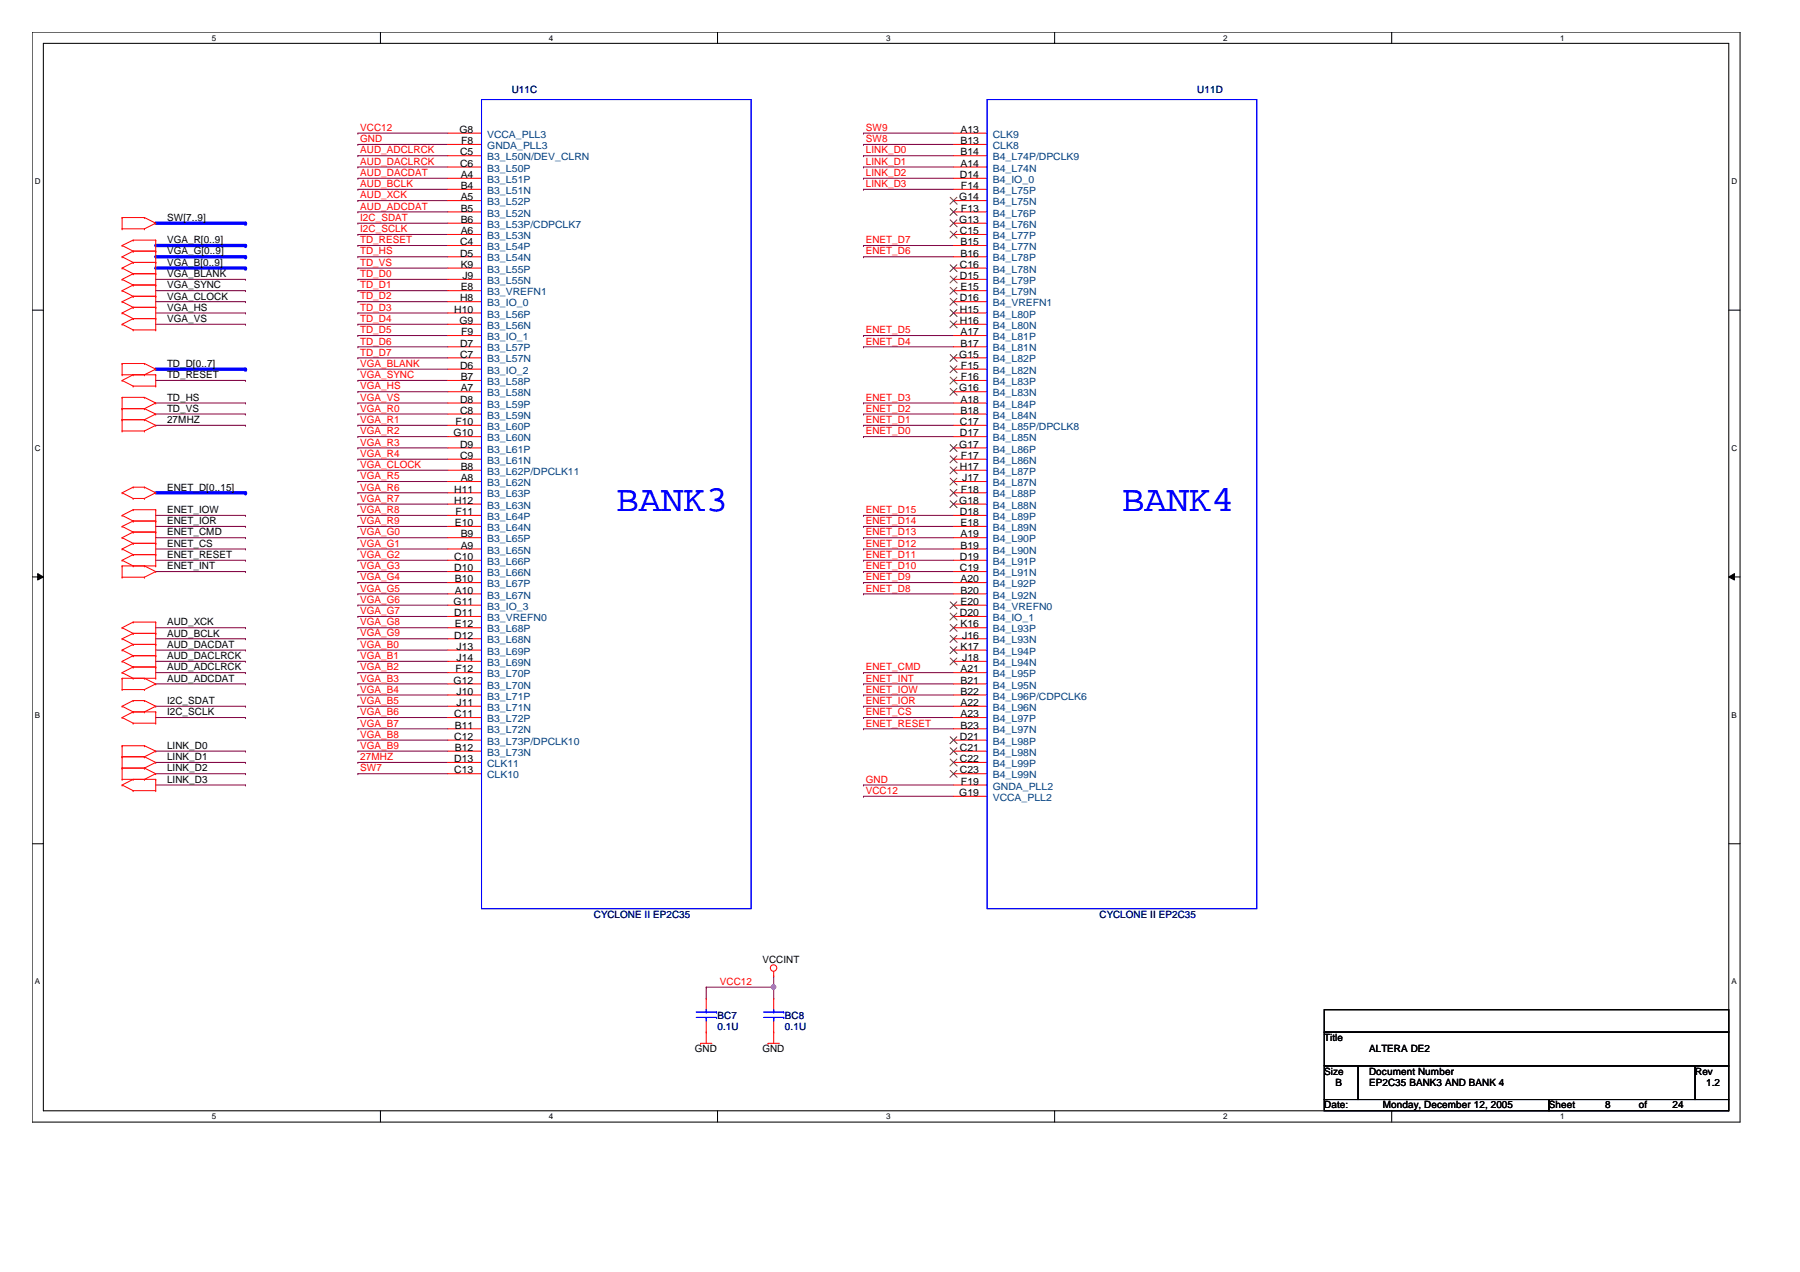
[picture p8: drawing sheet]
<svg xmlns="http://www.w3.org/2000/svg" width="297mm" height="210mm" viewBox="0 0 297 210" stroke-linecap="round" stroke-linejoin="round" font-family="sans-serif">
<path d="M5.3 5.3h281.8v179.9h-281.8zM7.2 7.2h278.1v176.1h-278.1z" fill="none" stroke="#000" stroke-width=".17"/>
<g fill="#fff">
<path d="M35 5.5h.7v1.5h-.7z"/>
<path d="M35 183.5h.7v1.5h-.7z"/>
</g>
<path d="M62.8 5.3v1.9M62.8 183.3v1.9" fill="none" stroke="#000" stroke-width=".17"/>
<g fill="#fff">
<path d="M90.6 5.5h.7v1.5h-.7z"/>
<path d="M90.6 183.5h.7v1.5h-.7z"/>
</g>
<path d="M118.4 5.3v1.9M118.4 183.3v1.9" fill="none" stroke="#000" stroke-width=".17"/>
<g fill="#fff">
<path d="M146.2 5.5h.7v1.5h-.7z"/>
<path d="M146.2 183.5h.7v1.5h-.7z"/>
</g>
<path d="M174 5.3v1.9M174 183.3v1.9" fill="none" stroke="#000" stroke-width=".17"/>
<g fill="#fff">
<path d="M201.8 5.5h.8v1.5h-.8z"/>
<path d="M201.8 183.5h.8v1.5h-.8z"/>
</g>
<path d="M229.7 5.3v1.9M229.7 183.3v1.9" fill="none" stroke="#000" stroke-width=".17"/>
<g fill="#fff">
<path d="M257.5 5.5h.7v1.5h-.7z"/>
<path d="M257.5 183.5h.7v1.5h-.7z"/>
<path d="M5.8 29.2h.9v1.4h-.9z"/>
<path d="M285.7 29.2h1v1.4h-1z"/>
<path d="M5.8 73.2h.9v1.5h-.9z"/>
<path d="M285.7 73.2h1v1.5h-1z"/>
</g>
<path d="M5.3 51.2h1.9M285.3 51.2h1.8" fill="none" stroke="#000" stroke-width=".17"/>
<g fill="#fff">
<path d="M5.8 117.2h.8v1.5h-.8z"/>
<path d="M285.7 117.2h.9v1.5h-.9z"/>
</g>
<path d="M5.3 95.2h1.9M6.2 94.7l1 .5-1 .5zM285.3 95.2l.9-.5v1zM285.3 95.2h1.8" fill="none" stroke="#000" stroke-width=".17"/>
<path d="M6.2 94.7l1 .5-1 .5zM285.3 95.2l.9-.5v1z" fill="#000"/>
<g fill="#fff">
<path d="M5.8 161.2h.8v1.5h-.8z"/>
<path d="M285.7 161.2h.9v1.5h-.9z"/>
</g>
<path d="M5.3 139.2h1.9M285.3 139.2h1.8" fill="none" stroke="#000" stroke-width=".17"/>
<g fill="none" stroke="#800040" stroke-width=".17">
<path d="M59.1 22h.1M59.1 23.8h.1M59.1 22h14.8M59.1 23.8h14.8M59.1 125.8h.1M59.1 125.8h14.8M142.5 129.5h.1M142.5 131.4h.1M142.5 129.5h14.9M142.5 131.4h14.9M116.5 164.8h.1M116.5 162.9h.1"/>
<path d="M116.5 162.9v1.9M116.5 162.9h11.2M127.7 164.8h.1M127.7 162.9h.1M127.7 161v3.8"/>
</g>
<circle cx="127.6" cy="162.9" r=".37" fill="#f0f"/>
<circle cx="127.6" cy="162.9" r=".37" fill="none" stroke="#f0f" stroke-width=".17"/>
<path d="M25.7 44.2h14.8" fill="none" stroke="#00f" stroke-width=".55"/>
<circle cx="40.5" cy="44.2" r=".28" fill="#00f"/>
<path d="M25.7 40.5h14.8" fill="none" stroke="#00f" stroke-width=".55"/>
<circle cx="40.5" cy="40.5" r=".28" fill="#00f"/>
<path d="M25.7 42.4h14.8" fill="none" stroke="#00f" stroke-width=".55"/>
<circle cx="40.5" cy="42.4" r=".28" fill="#00f"/>
<path d="M25.7 60.9h14.8" fill="none" stroke="#00f" stroke-width=".55"/>
<circle cx="40.5" cy="60.9" r=".28" fill="#00f"/>
<path d="M25.7 49.8h14.8M25.7 46.1h14.8M25.7 48h14.8M40.5 49.8h.1M40.5 46.1h.1M40.5 48h.1" fill="none" stroke="#800040" stroke-width=".17"/>
<path d="M25.7 81.3h14.8" fill="none" stroke="#00f" stroke-width=".55"/>
<circle cx="40.5" cy="81.3" r=".28" fill="#00f"/>
<g fill="none" stroke="#800040" stroke-width=".17">
<path d="M142.5 22h.1M142.5 23.8h.1M142.5 22h14.9M142.5 23.8h14.9M25.7 51.6h14.8M25.7 53.5h14.8M40.5 51.6h.1M40.5 53.5h.1M25.7 62.8h14.8M25.7 68.3h14.8M25.7 66.5h14.8M25.7 70.2h14.8"/>
<path d="M40.5 62.8h.1M40.5 68.3h.1M40.5 66.5h.1M40.5 70.2h.1M59.1 127.7h.1M59.1 127.7h14.8"/>
</g>
<path d="M25.7 36.8h14.8" fill="none" stroke="#00f" stroke-width=".55"/>
<circle cx="40.5" cy="36.8" r=".28" fill="#00f"/>
<g fill="none" stroke="#800040" stroke-width=".17">
<path d="M59.1 25.7h.1M59.1 27.6h.1M59.1 33.1h.1M59.1 35h.1M59.1 29.4h.1M59.1 31.2h.1M59.1 36.8h.1M59.1 38.7h.1M59.1 25.7h14.8M59.1 27.6h14.8M59.1 33.1h14.8M59.1 35h14.8"/>
<path d="M59.1 29.4h14.8M59.1 31.2h14.8M59.1 36.8h14.8M59.1 38.7h14.8M142.5 25.7h.1M142.5 27.6h.1M142.5 29.4h.1M142.5 31.2h.1M142.5 25.7h14.9M142.5 27.6h14.9M142.5 29.4h14.9M142.5 31.2h14.9"/>
<path d="M59.1 40.5h.1M59.1 55.4h.1M59.1 48h.1M59.1 59.1h.1M59.1 44.2h.1M59.1 46.1h.1M59.1 42.4h.1M59.1 57.2h.1M59.1 49.8h.1M59.1 51.6h.1M59.1 53.5h.1M59.1 40.5h14.8"/>
<path d="M59.1 55.4h14.8M59.1 48h14.8M59.1 59.1h14.8M59.1 44.2h14.8M59.1 46.1h14.8M59.1 42.4h14.8M59.1 57.2h14.8M59.1 49.8h14.8M59.1 51.6h14.8M59.1 53.5h14.8M142.5 57.2h.1M142.5 55.4h.1"/>
<path d="M142.5 42.4h.1M142.5 40.5h.1M142.5 40.5h14.9M142.5 55.4h14.9M142.5 42.4h14.9M142.5 57.2h14.9M59.1 79.5h.1M59.1 77.6h.1M59.1 66.5h.1M59.1 60.9h.1M59.1 64.6h.1M59.1 62.8h.1"/>
<path d="M59.1 68.3h.1M59.1 70.2h.1M59.1 73.9h.1M59.1 72.1h.1M59.1 75.8h.1M59.1 79.5h14.8M59.1 77.6h14.8M59.1 66.5h14.8M59.1 60.9h14.8M59.1 64.6h14.8M59.1 62.8h14.8M59.1 68.3h14.8"/>
<path d="M59.1 70.2h14.8M59.1 73.9h14.8M59.1 72.1h14.8M59.1 75.8h14.8M142.5 72.1h.1M142.5 70.2h.1M142.5 68.3h.1M142.5 66.5h.1M142.5 66.5h14.9M142.5 68.3h14.9M142.5 70.2h14.9M142.5 72.1h14.9"/>
<path d="M25.7 94.3h14.8M25.7 92.5h14.8M25.7 85h14.8M25.7 88.7h14.8M25.7 86.9h14.8M25.7 90.6h14.8M40.5 92.5h.1M40.5 90.6h.1M40.5 88.7h.1M40.5 86.9h.1M40.5 85h.1M40.5 94.3h.1"/>
<path d="M59.1 94.3h.1M59.1 92.5h.1M59.1 81.3h.1M59.1 98h.1M59.1 96.1h.1M59.1 99.9h.1M59.1 83.2h.1M59.1 85h.1M59.1 88.7h.1M59.1 86.9h.1M59.1 90.6h.1M59.1 94.3h14.8"/>
<path d="M59.1 92.5h14.8M59.1 81.3h14.8M59.1 98h14.8M59.1 96.1h14.8M59.1 99.9h14.8M59.1 83.2h14.8M59.1 85h14.8M59.1 88.7h14.8M59.1 86.9h14.8M59.1 90.6h14.8M142.5 98h.1M142.5 96.1h.1"/>
<path d="M142.5 94.3h.1M142.5 92.5h.1M142.5 90.6h.1M142.5 88.7h.1M142.5 86.9h.1M142.5 85h.1M142.5 94.3h14.9M142.5 92.5h14.9M142.5 98h14.9M142.5 96.1h14.9M142.5 85h14.9M142.5 88.7h14.9"/>
<path d="M142.5 86.9h14.9M142.5 90.6h14.9M25.7 118.4h14.8M25.7 105.4h14.8M25.7 116.5h14.8M25.7 112.9h14.8M25.7 109.1h14.8M25.7 103.6h14.8M25.7 111h14.8M25.7 107.3h14.8M40.5 103.6h.1M40.5 105.4h.1"/>
<path d="M40.5 107.3h.1M40.5 109.1h.1M40.5 111h.1M40.5 112.9h.1M40.5 116.5h.1M40.5 118.4h.1M59.1 114.7h.1M59.1 118.4h.1M59.1 105.4h.1M59.1 116.5h.1M59.1 112.9h.1M59.1 109.1h.1"/>
<path d="M59.1 101.7h.1M59.1 103.6h.1M59.1 111h.1M59.1 107.3h.1M59.1 114.7h14.8M59.1 118.4h14.8M59.1 105.4h14.8M59.1 116.5h14.8M59.1 112.9h14.8M59.1 109.1h14.8M59.1 101.7h14.8M59.1 103.6h14.8"/>
<path d="M59.1 111h14.8M59.1 107.3h14.8M142.5 118.4h.1M142.5 116.5h.1M142.5 114.7h.1M142.5 112.9h.1M142.5 111h.1M142.5 114.7h14.9M142.5 118.4h14.9M142.5 116.5h14.9M142.5 112.9h14.9M142.5 111h14.9"/>
<path d="M25.7 124h14.8M25.7 125.8h14.8M25.7 127.7h14.8M25.7 129.5h14.8M40.5 124h.1M40.5 125.8h.1M40.5 127.7h.1M40.5 129.5h.1M59.1 120.3h.1M59.1 122.1h.1M59.1 124h.1M59.1 120.3h14.8"/>
<path d="M59.1 122.1h14.8M59.1 124h14.8M142.5 120.3h.1M142.5 120.3h14.9"/>
</g>
<g fill="none" stroke="#f00" stroke-width=".17">
<path d="M20.2 37.8h.1M20.2 35.9h.1M20.2 35.9v1.9M20.2 37.8h3.6M20.2 35.9h3.6M22 39.6h.1M22 39.6l-1.8 .9M22 39.6h3.7M23.8 37.8h.1M23.8 35.9h.1M23.8 35.9l1.9 .9M25.7 39.6h.1"/>
<path d="M25.7 36.8h.1M25.7 39.6v14.8M25.7 36.8l-1.9 1M73.9 22h5.6M73.9 23.8h5.6M73.9 27.6h5.6M73.9 29.4h5.6M73.9 31.2h5.6M73.9 33.1h5.6M73.9 35h5.6M73.9 36.8h5.6M73.9 38.7h5.6"/>
<path d="M73.9 25.7h5.6M157.4 22h5.5M157.4 23.8h5.5M157.4 27.6h5.5M157.4 29.4h5.5M157.4 31.2h5.5M157.4 33.1h5.5M157.4 35h5.5M157.4 36.8h5.5M157.4 38.7h5.5M157.4 25.7h5.5M20.2 44.2h.1"/>
<path d="M20.2 49.8h.1M20.2 40.5h.1M20.2 42.4h.1M20.2 46.1h.1M20.2 48h.1M20.2 60h.1M20.2 53.5h.1M20.2 51.6h.1M20.2 44.2l1.8 1M20.2 49.8l1.8 .9M20.2 40.5l1.8 .9M20.2 42.4l1.8 .9"/>
<path d="M20.2 46.1l1.8 .9M20.2 48l1.8 .9M20.2 60v1.8M20.2 60h3.6M20.2 53.5l1.8 .9M20.2 51.6l1.8 1M22 43.3h.1M22 45.2h.1M22 48.9h.1M22 50.7h.1M22 41.4h.1M22 47h.1"/>
<path d="M22 52.6h.1M22 54.4h.1M22 43.3l-1.8 .9M22 43.3h3.7M22 45.2h3.7M22 48.9l-1.8 .9M22 48.9h3.7M22 50.7h3.7M22 41.4h3.7M22 41.4l-1.8 1M22 45.2l-1.8 .9M22 47h3.7"/>
<path d="M22 47l-1.8 1M22 52.6l-1.8 .9M22 52.6h3.7M22 54.4h3.7M22 50.7l-1.8 .9M23.8 60h.1M23.8 60l1.9 .9M25.7 43.3h.1M25.7 45.2h.1M25.7 48.9h.1M25.7 50.7h.1M25.7 41.4h.1"/>
<path d="M25.7 47h.1M25.7 52.6h.1M25.7 54.4h.1M73.9 40.5h5.6M73.9 42.4h5.6M73.9 44.2h5.6M73.9 46.1h5.6M73.9 48h5.6M73.9 49.8h5.6M73.9 51.6h5.6M73.9 53.5h5.6M73.9 55.4h5.6"/>
<path d="M73.9 57.2h5.6M73.9 59.1h5.6M157.4 40.5h5.5M157.4 42.4h5.5M157.4 44.2h5.5M157.4 46.1h5.5M157.4 48h5.5M157.4 49.8h5.5M157.4 51.6h5.5M157.4 53.5h5.5M157.4 55.4h5.5M157.4 57.2h5.5"/>
<path d="M157.4 59.1h5.5M20.2 61.8h.1M20.2 62.8h.1M20.2 67.4h.1M20.2 65.6h.1M20.2 69.3h.1M20.2 71.1h.1M20.2 61.8h5.5M20.2 65.6v5.5M20.2 62.8l1.8 .9M20.2 67.4h3.6M20.2 65.6h3.6"/>
<path d="M20.2 69.3h3.6M20.2 71.1h3.6M22 61.8h.1M22 63.7h.1M22 61.8l-1.8 1M22 63.7h3.7M23.8 61.8h.1M23.8 67.4h.1M23.8 65.6h.1M23.8 69.3h.1M23.8 71.1h.1M23.8 65.6l1.9 .9"/>
<path d="M23.8 67.4l1.9 .9M23.8 69.3l1.9 .9M25.7 60.9h.1M25.7 61.8h.1M25.7 63.7h.1M25.7 66.5h.1M25.7 68.3h.1M25.7 70.2h.1M25.7 61.8v1.9M25.7 60.9l-1.9 .9M25.7 66.5l-1.9 .9M25.7 68.3l-1.9 1"/>
<path d="M25.7 70.2l-1.9 .9M73.9 60.9h5.6M73.9 62.8h5.6M73.9 64.6h5.6M73.9 66.5h5.6M73.9 68.3h5.6M73.9 70.2h5.6M73.9 72.1h5.6M73.9 73.9h5.6M73.9 75.8h5.6M73.9 77.6h5.6M73.9 79.5h5.6"/>
<path d="M157.4 60.9h5.5M157.4 62.8h5.5M157.4 64.6h5.5M157.4 66.5h5.5M157.4 68.3h5.5M157.4 70.2h5.5M157.4 72.1h5.5M157.4 73.9h5.5M157.4 75.8h5.5M157.4 77.6h5.5M157.4 79.5h5.5M20.2 81.3h.1"/>
<path d="M20.2 85h.1M20.2 86.9h.1M20.2 88.7h.1M20.2 90.6h.1M20.2 92.5h.1M20.2 93.4h.1M20.2 95.2h.1M20.2 93.4v1.8M20.2 81.3l1.8 1M20.2 85l1.8 1M20.2 86.9l1.8 .9M20.2 88.7l1.8 1"/>
<path d="M20.2 90.6l1.8 .9M20.2 93.4h5.5M20.2 92.5l1.8 .9M20.2 95.2h3.6M22 80.4h.1M22 82.3h.1M22 84.1h.1M22 86h.1M22 87.8h.1M22 89.7h.1M22 91.5h.1M22 93.4h.1"/>
<path d="M22 80.4h1.8M22 80.4l-1.8 .9M22 82.3h1.8M22 84.1l-1.8 .9M22 84.1h3.7M22 86h3.7M22 86l-1.8 .9M22 87.8h3.7M22 87.8l-1.8 .9M22 89.7h3.7M22 89.7l-1.8 .9M22 91.5h3.7"/>
<path d="M22 91.5l-1.8 1M23.8 80.4h.1M23.8 82.3h.1M23.8 93.4h.1M23.8 95.2h.1M23.8 80.4l1.9 .9M23.8 93.4l1.9 .9M25.7 81.3h.1M25.7 84.1h.1M25.7 86h.1M25.7 87.8h.1M25.7 89.7h.1"/>
<path d="M25.7 91.5h.1M25.7 93.4h.1M25.7 94.3h.1M25.7 84.1v9.3M25.7 81.3l-1.9 1M25.7 94.3l-1.9 .9M73.9 81.3h5.6M73.9 83.2h5.6M73.9 85h5.6M73.9 86.9h5.6M73.9 88.7h5.6M73.9 90.6h5.6"/>
<path d="M73.9 92.5h5.6M73.9 94.3h5.6M73.9 96.1h5.6M73.9 98h5.6M73.9 99.9h5.6M157.4 81.3h5.5M157.4 83.2h5.5M157.4 85h5.5M157.4 86.9h5.5M157.4 88.7h5.5M157.4 90.6h5.5M157.4 92.5h5.5"/>
<path d="M157.4 94.3h5.5M157.4 96.1h5.5M157.4 98h5.5M157.4 99.9h5.5M20.2 103.6h.1M20.2 105.4h.1M20.2 107.3h.1M20.2 109.1h.1M20.2 111h.1M20.2 113.8h.1M20.2 111.9h.1M20.2 116.5h.1"/>
<path d="M20.2 118.4h.1M20.2 111.9v1.9M20.2 103.6l1.8 .9M20.2 105.4l1.8 .9M20.2 107.3l1.8 .9M20.2 109.1l1.8 1M20.2 111.9h5.5M20.2 111l1.8 .9M20.2 113.8h3.6M20.2 116.5l1.8 1M20.2 118.4l1.8 .9M22 102.7h.1"/>
<path d="M22 104.5h.1M22 106.3h.1M22 108.2h.1M22 110.1h.1M22 111.9h.1M22 115.6h.1M22 117.5h.1M22 119.3h.1M22 102.7l-1.8 .9M22 102.7h3.7M22 104.5h3.7M22 104.5l-1.8 .9"/>
<path d="M22 106.3h3.7M22 106.3l-1.8 1M22 108.2h3.7M22 108.2l-1.8 .9M22 110.1h3.7M22 110.1l-1.8 .9M22 115.6l-1.8 .9M22 115.6h1.8M22 117.5h3.7M22 117.5l-1.8 .9M22 119.3h3.7M23.8 113.8h.1"/>
<path d="M23.8 111.9h.1M23.8 115.6h.1M23.8 117.5h.1M23.8 111.9l1.9 1M23.8 115.6l1.9 .9M25.7 102.7h.1M25.7 104.5h.1M25.7 106.3h.1M25.7 108.2h.1M25.7 110.1h.1M25.7 111.9h.1M25.7 112.9h.1"/>
<path d="M25.7 116.5h.1M25.7 117.5h.1M25.7 119.3h.1M25.7 102.7v9.2M25.7 117.5v1.8M25.7 112.9l-1.9 .9M25.7 116.5l-1.9 1M73.9 111h5.6M73.9 109.1h5.6M73.9 101.7h5.6M73.9 103.6h5.6M73.9 107.3h5.6"/>
<path d="M73.9 105.4h5.6M73.9 112.9h5.6M73.9 114.7h5.6M73.9 116.5h5.6M73.9 118.4h5.6M157.4 111h5.5M157.4 109.1h5.5M157.4 101.7h5.5M157.4 103.6h5.5M157.4 107.3h5.5M157.4 105.4h5.5M157.4 112.9h5.5"/>
<path d="M157.4 114.7h5.5M157.4 116.5h5.5M157.4 118.4h5.5M20.2 129.5h.1M20.2 124.9h.1M20.2 123.1h.1M20.2 126.7h.1M20.2 128.6h.1M20.2 123.1v5.5M20.2 128.6h5.5M20.2 129.5l1.8 1M20.2 124.9h3.6"/>
<path d="M20.2 123.1h3.6M20.2 126.7h3.6M22 128.6h.1M22 130.5h.1M22 128.6l-1.8 .9M22 130.5h3.7M23.8 124.9h.1M23.8 123.1h.1M23.8 126.7h.1M23.8 128.6h.1M23.8 123.1l1.9 .9M23.8 124.9l1.9 .9"/>
<path d="M23.8 126.7l1.9 1M25.7 128.6h.1M25.7 130.5h.1M25.7 124h.1M25.7 125.8h.1M25.7 127.7h.1M25.7 128.6v1.9M25.7 124l-1.9 .9M25.7 125.8l-1.9 .9M25.7 127.7l-1.9 .9M73.9 120.3h5.6M73.9 122.1h5.6"/>
<path d="M73.9 124h5.6M73.9 125.8h5.6M73.9 127.7h5.6M157.4 120.3h5.5M157.4 122.1h5.5M157.4 124h5.5M157.4 125.8h5.5M157.4 127.7h5.5M157.4 129.5h5.5M157.4 131.4h5.5M115.6 172.2h.1M115.6 172.2h1.9"/>
<path d="M116.5 170.3h.1M116.5 164.8v1.8M116.5 168.5v3.7M126.7 172.2h.1M126.7 172.2h1.9M127.7 170.3h.1M127.7 161h.1M127.7 160.3v.7M127.7 164.8v1.8M127.7 168.5v3.7"/>
<circle cx="127.6" cy="159.7" r=".54"/>
</g>
<path d="M218.5 166.6h66.8v3.7h-66.8zM218.5 170.3h66.8v5.6h-66.8zM218.5 175.9h5.6v5.5h-5.6zM224.1 175.9h55.6v5.5h-55.6zM279.7 175.9h5.6v5.5h-5.6zM218.5 181.4h37.1v1.9h-37.1zM255.6 181.4h29.7v1.9h-29.7z" fill="none" stroke="#000" stroke-width=".17"/>
<g fill="none" stroke="#00f" stroke-width=".17">
<path d="M79.5 16.4h44.5v133.5h-44.5zM162.9 16.4h44.5v133.5h-44.5zM114.9 167.9h3.3M114.9 167h3.3M116.5 167h.1M116.5 167.9h.1M116.5 166.6v.4M116.5 167.9v.6M118.2 167.9h.1M118.2 167h.1M126 167.9h3.3M126 167h3.3"/>
<path d="M127.7 167h.1M127.7 167.9h.1M127.7 166.6v.4M127.7 167.9v.6M129.3 167.9h.1M129.3 167h.1"/>
</g>
<g fill="none" stroke="#804000" stroke-width=".17">
<path d="M156.8 32.6l1.1 1.1M156.8 34.4l1.1 1.2M156.8 36.3l1.1 1.1M156.8 38.1l1.1 1.2M157.9 32.6l-1.1 1.1M157.9 34.4l-1.1 1.2M157.9 36.3l-1.1 1.1M157.9 38.1l-1.1 1.2M156.8 43.7l1.1 1.1M156.8 45.6l1.1 1.1M156.8 51.1l1.1 1.1M156.8 47.4l1.1 1.2"/>
<path d="M156.8 49.2l1.1 1.2M156.8 53l1.1 1.1M156.8 58.5l1.1 1.1M157.9 43.7l-1.1 1.1M157.9 45.6l-1.1 1.1M157.9 51.1l-1.1 1.1M157.9 47.4l-1.1 1.2M157.9 49.2l-1.1 1.2M157.9 53l-1.1 1.1M157.9 58.5l-1.1 1.1M156.8 60.4l1.1 1.1M156.8 62.2l1.1 1.2"/>
<path d="M156.8 64.1l1.1 1.1M156.8 73.4l1.1 1.1M156.8 75.2l1.1 1.2M156.8 77l1.1 1.2M156.8 78.9l1.1 1.2M157.9 60.4l-1.1 1.1M157.9 62.2l-1.1 1.2M157.9 64.1l-1.1 1.1M157.9 73.4l-1.1 1.1M157.9 75.2l-1.1 1.2M157.9 77l-1.1 1.2M157.9 78.9l-1.1 1.2"/>
<path d="M156.8 80.8l1.1 1.1M156.8 82.6l1.1 1.2M156.8 99.3l1.1 1.2M157.9 80.8l-1.1 1.1M157.9 82.6l-1.1 1.2M157.9 99.3l-1.1 1.2M156.8 101.2l1.1 1.1M156.8 103l1.1 1.2M156.8 104.9l1.1 1.1M156.8 106.7l1.1 1.2M156.8 108.6l1.1 1.1M157.9 101.2l-1.1 1.1"/>
<path d="M157.9 103l-1.1 1.2M157.9 104.9l-1.1 1.1M157.9 106.7l-1.1 1.2M157.9 108.6l-1.1 1.1M156.8 121.6l1.1 1.1M156.8 123.4l1.1 1.1M156.8 125.3l1.1 1.1M156.8 127.1l1.1 1.2M157.9 121.6l-1.1 1.1M157.9 123.4l-1.1 1.1M157.9 125.3l-1.1 1.1M157.9 127.1l-1.1 1.2"/>
</g>
<circle cx="127.6" cy="162.9" r=".37" fill="#f0f"/>
<circle cx="127.6" cy="162.9" r=".37" fill="none" stroke="#f0f" stroke-width=".17"/>
<g font-size="6.1" fill="#00f">
<text x="101.7" y="84.3">BANK3</text>
<text x="185.2" y="84.3">BANK4</text>
</g>
<g font-size="1.7" fill="#000080">
<text x="84.5" y="15.3">U11C</text>
<text x="197.6" y="15.3">U11D</text>
<text x="98" y="151.4">CYCLONE II EP2C35</text>
<text x="181.4" y="151.4">CYCLONE II EP2C35</text>
<text x="118.4" y="168.1">BC7</text>
<text x="118.4" y="170">0.1U</text>
<text x="129.5" y="168.1">BC8</text>
<text x="129.5" y="170">0.1U</text>
</g>
<g font-size="1.7" fill="#f00">
<text x="59.4" y="21.6">VCC12</text>
<text x="59.4" y="23.5">GND</text>
<text x="142.9" y="21.6">SW9</text>
<text x="142.9" y="23.5">SW8</text>
<text x="59.4" y="25.3">AUD_ADCLRCK</text>
<text x="59.4" y="27.2">AUD_DACLRCK</text>
<text x="59.4" y="29">AUD_DACDAT</text>
<text x="142.9" y="25.3">LINK_D0</text>
<text x="142.9" y="27.2">LINK_D1</text>
<text x="142.9" y="29">LINK_D2</text>
<text x="59.4" y="32.7">AUD_XCK</text>
<text x="59.4" y="34.6">AUD_ADCDAT</text>
<text x="59.4" y="30.9">AUD_BCLK</text>
<text x="142.9" y="30.9">LINK_D3</text>
<text x="59.4" y="40.1">TD_RESET</text>
<text x="59.4" y="42">TD_HS</text>
<text x="59.4" y="36.4">I2C_SDAT</text>
<text x="59.4" y="38.3">I2C_SCLK</text>
<text x="142.9" y="42">ENET_D6</text>
<text x="142.9" y="40.1">ENET_D7</text>
<text x="59.4" y="47.6">TD_D1</text>
<text x="59.4" y="43.9">TD_VS</text>
<text x="59.4" y="45.7">TD_D0</text>
<text x="59.4" y="49.4">TD_D2</text>
<text x="59.4" y="51.3">TD_D3</text>
<text x="59.4" y="53.1">TD_D4</text>
<text x="59.4" y="55">TD_D5</text>
<text x="59.4" y="58.7">TD_D7</text>
<text x="59.4" y="56.9">TD_D6</text>
<text x="142.9" y="56.9">ENET_D4</text>
<text x="142.9" y="55">ENET_D5</text>
<text x="59.4" y="60.5">VGA_BLANK</text>
<text x="59.4" y="64.3">VGA_HS</text>
<text x="59.4" y="62.4">VGA_SYNC</text>
<text x="59.4" y="66.1">VGA_VS</text>
<text x="59.4" y="67.9">VGA_R0</text>
<text x="59.4" y="69.8">VGA_R1</text>
<text x="59.4" y="71.7">VGA_R2</text>
<text x="142.9" y="71.7">ENET_D0</text>
<text x="142.9" y="69.8">ENET_D1</text>
<text x="142.9" y="67.9">ENET_D2</text>
<text x="142.9" y="66.1">ENET_D3</text>
<text x="59.4" y="77.2">VGA_CLOCK</text>
<text x="59.4" y="73.5">VGA_R3</text>
<text x="59.4" y="75.4">VGA_R4</text>
<text x="59.4" y="80.9">VGA_R6</text>
<text x="59.4" y="79.1">VGA_R5</text>
<text x="59.4" y="82.8">VGA_R7</text>
<text x="59.4" y="84.7">VGA_R8</text>
<text x="59.4" y="88.3">VGA_G0</text>
<text x="59.4" y="86.5">VGA_R9</text>
<text x="142.9" y="88.3">ENET_D13</text>
<text x="142.9" y="86.5">ENET_D14</text>
<text x="142.9" y="84.7">ENET_D15</text>
<text x="59.4" y="93.9">VGA_G3</text>
<text x="59.4" y="92.1">VGA_G2</text>
<text x="59.4" y="95.8">VGA_G4</text>
<text x="59.4" y="90.2">VGA_G1</text>
<text x="142.9" y="95.8">ENET_D9</text>
<text x="142.9" y="93.9">ENET_D10</text>
<text x="142.9" y="92.1">ENET_D11</text>
<text x="142.9" y="90.2">ENET_D12</text>
<text x="59.4" y="97.6">VGA_G5</text>
<text x="59.4" y="99.5">VGA_G6</text>
<text x="59.4" y="101.3">VGA_G7</text>
<text x="142.9" y="97.6">ENET_D8</text>
<text x="59.4" y="105">VGA_G9</text>
<text x="59.4" y="103.2">VGA_G8</text>
<text x="59.4" y="106.9">VGA_B0</text>
<text x="59.4" y="112.5">VGA_B3</text>
<text x="59.4" y="108.8">VGA_B1</text>
<text x="59.4" y="110.6">VGA_B2</text>
<text x="142.9" y="112.5">ENET_INT</text>
<text x="142.9" y="110.6">ENET_CMD</text>
<text x="59.4" y="114.3">VGA_B4</text>
<text x="59.4" y="118">VGA_B6</text>
<text x="59.4" y="116.2">VGA_B5</text>
<text x="59.4" y="119.9">VGA_B7</text>
<text x="142.9" y="119.9">ENET_RESET</text>
<text x="142.9" y="118">ENET_CS</text>
<text x="142.9" y="116.2">ENET_IOR</text>
<text x="142.9" y="114.3">ENET_IOW</text>
<text x="59.4" y="125.4">27MHZ</text>
<text x="59.4" y="121.8">VGA_B8</text>
<text x="59.4" y="123.6">VGA_B9</text>
<text x="59.4" y="127.3">SW7</text>
<text x="142.9" y="129.2">GND</text>
<text x="142.9" y="131">VCC12</text>
<text x="118.8" y="162.5">VCC12</text>
</g>
<g font-size="1.7">
<text x="75.8" y="21.9">G8</text>
<text x="76.1" y="23.8">F8</text>
<text x="158.5" y="21.9">A13</text>
<text x="158.5" y="23.8">B13</text>
<text x="75.9" y="27.5">C6</text>
<text x="75.9" y="25.7">C5</text>
<text x="76" y="29.4">A4</text>
<text x="158.4" y="29.4">D14</text>
<text x="158.5" y="25.7">B14</text>
<text x="158.5" y="27.5">A14</text>
<text x="76" y="31.2">B4</text>
<text x="76" y="33.1">A5</text>
<text x="76" y="34.9">B5</text>
<text x="158.3" y="33.1">G14</text>
<text x="158.6" y="31.2">F14</text>
<text x="158.6" y="34.9">F13</text>
<text x="27.6" y="40.2">VGA_R[0..9]</text>
<text x="27.6" y="42">VGA_G[0..9]</text>
<text x="27.6" y="36.4">SW[7..9]</text>
<text x="75.9" y="40.5">C4</text>
<text x="76" y="36.8">B6</text>
<text x="76" y="38.7">A6</text>
<text x="158.3" y="36.8">G13</text>
<text x="158.4" y="38.7">C15</text>
<text x="158.5" y="40.5">B15</text>
<text x="27.6" y="43.9">VGA_B[0..9]</text>
<text x="27.6" y="45.7">VGA_BLANK</text>
<text x="27.6" y="47.6">VGA_SYNC</text>
<text x="75.9" y="42.3">D5</text>
<text x="76" y="44.2">K9</text>
<text x="76" y="47.9">E8</text>
<text x="76.3" y="46.1">J9</text>
<text x="158.4" y="44.2">C16</text>
<text x="158.4" y="46.1">D15</text>
<text x="158.5" y="42.3">B16</text>
<text x="158.5" y="47.9">E15</text>
<text x="27.6" y="49.4">VGA_CLOCK</text>
<text x="27.6" y="53.1">VGA_VS</text>
<text x="27.6" y="51.3">VGA_HS</text>
<text x="75" y="51.6">H10</text>
<text x="75.8" y="53.5">G9</text>
<text x="75.9" y="49.7">H8</text>
<text x="158.4" y="51.6">H15</text>
<text x="158.4" y="49.7">D16</text>
<text x="158.4" y="53.5">H16</text>
<text x="75.9" y="57.2">D7</text>
<text x="75.9" y="59">C7</text>
<text x="76.1" y="55.3">F9</text>
<text x="158.3" y="59">G15</text>
<text x="158.5" y="55.3">A17</text>
<text x="158.5" y="57.2">B17</text>
<text x="27.6" y="60.5">TD_D[0..7]</text>
<text x="27.6" y="62.4">TD_RESET</text>
<text x="75.9" y="60.9">D6</text>
<text x="76" y="62.7">B7</text>
<text x="76" y="64.6">A7</text>
<text x="158.3" y="64.6">G16</text>
<text x="158.6" y="60.9">F15</text>
<text x="158.6" y="62.7">F16</text>
<text x="27.6" y="66.1">TD_HS</text>
<text x="27.6" y="68">TD_VS</text>
<text x="27.6" y="69.8">27MHZ</text>
<text x="75.1" y="70.1">F10</text>
<text x="75.9" y="66.5">D8</text>
<text x="75.9" y="68.3">C8</text>
<text x="158.4" y="70.1">C17</text>
<text x="158.5" y="66.5">A18</text>
<text x="158.5" y="68.3">B18</text>
<text x="74.8" y="72">G10</text>
<text x="75.9" y="73.9">D9</text>
<text x="75.9" y="75.7">C9</text>
<text x="76" y="77.6">B8</text>
<text x="158.3" y="73.9">G17</text>
<text x="158.4" y="72">D17</text>
<text x="158.4" y="77.6">H17</text>
<text x="158.6" y="75.7">F17</text>
<text x="27.6" y="80.9">ENET_D[0..15]</text>
<text x="75" y="81.3">H11</text>
<text x="75" y="83.1">H12</text>
<text x="76" y="79.4">A8</text>
<text x="158.3" y="83.1">G18</text>
<text x="158.6" y="81.3">F18</text>
<text x="158.8" y="79.4">J17</text>
<text x="27.6" y="84.7">ENET_IOW</text>
<text x="27.6" y="86.5">ENET_IOR</text>
<text x="27.6" y="88.3">ENET_CMD</text>
<text x="75.1" y="86.8">E10</text>
<text x="75.1" y="85">F11</text>
<text x="76" y="88.7">B9</text>
<text x="158.4" y="85">D18</text>
<text x="158.5" y="86.8">E18</text>
<text x="158.5" y="88.7">A19</text>
<text x="27.6" y="90.2">ENET_CS</text>
<text x="27.6" y="92.1">ENET_RESET</text>
<text x="27.6" y="93.9">ENET_INT</text>
<text x="75" y="92.4">C10</text>
<text x="75" y="94.3">D10</text>
<text x="76" y="90.6">A9</text>
<text x="158.4" y="92.4">D19</text>
<text x="158.4" y="94.3">C19</text>
<text x="158.5" y="90.6">B19</text>
<text x="74.8" y="99.8">G11</text>
<text x="75" y="101.7">D11</text>
<text x="75.1" y="96.1">B10</text>
<text x="75.1" y="98">A10</text>
<text x="158.4" y="101.7">D20</text>
<text x="158.5" y="96.1">A20</text>
<text x="158.5" y="98">B20</text>
<text x="158.5" y="99.8">E20</text>
<text x="27.6" y="103.2">AUD_XCK</text>
<text x="27.6" y="105.1">AUD_BCLK</text>
<text x="27.6" y="106.9">AUD_DACDAT</text>
<text x="75" y="105.4">D12</text>
<text x="75.1" y="103.5">E12</text>
<text x="75.4" y="107.2">J13</text>
<text x="158.5" y="103.5">K16</text>
<text x="158.5" y="107.2">K17</text>
<text x="158.8" y="105.4">J16</text>
<text x="27.6" y="108.8">AUD_DACLRCK</text>
<text x="27.6" y="110.6">AUD_ADCLRCK</text>
<text x="27.6" y="112.5">AUD_ADCDAT</text>
<text x="74.8" y="112.8">G12</text>
<text x="75.1" y="111">F12</text>
<text x="75.4" y="109.1">J14</text>
<text x="158.5" y="111">A21</text>
<text x="158.5" y="112.8">B21</text>
<text x="158.8" y="109.1">J18</text>
<text x="27.6" y="116.2">I2C_SDAT</text>
<text x="27.6" y="118">I2C_SCLK</text>
<text x="75" y="118.4">C11</text>
<text x="75.4" y="114.6">J10</text>
<text x="75.4" y="116.5">J11</text>
<text x="158.5" y="114.6">B22</text>
<text x="158.5" y="116.5">A22</text>
<text x="158.5" y="118.4">A23</text>
<text x="27.6" y="123.6">LINK_D0</text>
<text x="27.6" y="125.4">LINK_D1</text>
<text x="75" y="122.1">C12</text>
<text x="75" y="125.8">D13</text>
<text x="75.1" y="120.2">B11</text>
<text x="75.1" y="123.9">B12</text>
<text x="158.4" y="122.1">D21</text>
<text x="158.4" y="123.9">C21</text>
<text x="158.4" y="125.8">C22</text>
<text x="158.5" y="120.2">B23</text>
<text x="27.6" y="129.2">LINK_D3</text>
<text x="27.6" y="127.3">LINK_D2</text>
<text x="75" y="127.6">C13</text>
<text x="158.3" y="131.4">G19</text>
<text x="158.4" y="127.6">C23</text>
<text x="158.6" y="129.5">F19</text>
<text x="125.8" y="158.8">VCCINT</text>
<text x="114.7" y="173.7">GND</text>
<text x="125.8" y="173.7">GND</text>
<text x="218.5" y="171.8">Title</text>
<text x="225.9" y="173.7">ALTERA DE2</text>
<text x="218.5" y="177.4">Size</text>
<text x="220.4" y="179.2">B</text>
<text x="225.9" y="179.2">EP2C35 BANK3 AND BANK 4</text>
<text x="225.9" y="177.4">Document Number</text>
<text x="279.7" y="177.4">Rev</text>
<text x="281.6" y="179.2">1.2</text>
<text x="218.5" y="182.9">Date:</text>
<text x="228.2" y="182.9">Monday, December 12, 2005</text>
<text x="255.6" y="182.9">Sheet</text>
<text x="264.9" y="182.9">8</text>
<text x="270.5" y="182.9">of</text>
<text x="276" y="182.9">24</text>
</g>
<g font-size="1.7" fill="#004080">
<text x="80.4" y="22.7">VCCA_PLL3</text>
<text x="163.8" y="22.7">CLK9</text>
<text x="80.4" y="24.6">GNDA_PLL3</text>
<text x="80.4" y="28.3">B3_L50P</text>
<text x="80.4" y="26.5">B3_L50N/DEV_CLRN</text>
<text x="163.8" y="24.6">CLK8</text>
<text x="163.8" y="26.5">B4_L74P/DPCLK9</text>
<text x="163.8" y="28.3">B4_L74N</text>
<text x="80.4" y="30.2">B3_L51P</text>
<text x="80.4" y="32">B3_L51N</text>
<text x="80.4" y="33.9">B3_L52P</text>
<text x="80.4" y="35.7">B3_L52N</text>
<text x="163.8" y="30.2">B4_IO_0</text>
<text x="163.8" y="32">B4_L75P</text>
<text x="163.8" y="33.9">B4_L75N</text>
<text x="163.8" y="35.7">B4_L76P</text>
<text x="80.4" y="37.6">B3_L53P/CDPCLK7</text>
<text x="80.4" y="39.5">B3_L53N</text>
<text x="80.4" y="41.3">B3_L54P</text>
<text x="163.8" y="37.6">B4_L76N</text>
<text x="163.8" y="39.5">B4_L77P</text>
<text x="163.8" y="41.3">B4_L77N</text>
<text x="80.4" y="43.1">B3_L54N</text>
<text x="80.4" y="45">B3_L55P</text>
<text x="80.4" y="46.9">B3_L55N</text>
<text x="163.8" y="43.1">B4_L78P</text>
<text x="163.8" y="45">B4_L78N</text>
<text x="163.8" y="46.9">B4_L79P</text>
<text x="80.4" y="48.7">B3_VREFN1</text>
<text x="80.4" y="50.5">B3_IO_0</text>
<text x="80.4" y="52.4">B3_L56P</text>
<text x="163.8" y="52.4">B4_L80P</text>
<text x="163.8" y="48.7">B4_L79N</text>
<text x="163.8" y="50.5">B4_VREFN1</text>
<text x="80.4" y="54.3">B3_L56N</text>
<text x="80.4" y="56.1">B3_IO_1</text>
<text x="80.4" y="58">B3_L57P</text>
<text x="80.4" y="59.8">B3_L57N</text>
<text x="163.8" y="54.3">B4_L80N</text>
<text x="163.8" y="56.1">B4_L81P</text>
<text x="163.8" y="58">B4_L81N</text>
<text x="163.8" y="59.8">B4_L82P</text>
<text x="80.4" y="61.7">B3_IO_2</text>
<text x="80.4" y="63.5">B3_L58P</text>
<text x="80.4" y="65.4">B3_L58N</text>
<text x="163.8" y="61.7">B4_L82N</text>
<text x="163.8" y="63.5">B4_L83P</text>
<text x="163.8" y="65.4">B4_L83N</text>
<text x="80.4" y="67.3">B3_L59P</text>
<text x="80.4" y="69.1">B3_L59N</text>
<text x="80.4" y="71">B3_L60P</text>
<text x="163.8" y="67.3">B4_L84P</text>
<text x="163.8" y="69.1">B4_L84N</text>
<text x="163.8" y="71">B4_L85P/DPCLK8</text>
<text x="80.4" y="72.8">B3_L60N</text>
<text x="80.4" y="74.7">B3_L61P</text>
<text x="80.4" y="76.5">B3_L61N</text>
<text x="163.8" y="72.8">B4_L85N</text>
<text x="163.8" y="74.7">B4_L86P</text>
<text x="163.8" y="76.5">B4_L86N</text>
<text x="80.4" y="78.4">B3_L62P/DPCLK11</text>
<text x="80.4" y="80.2">B3_L62N</text>
<text x="80.4" y="82.1">B3_L63P</text>
<text x="80.4" y="83.9">B3_L63N</text>
<text x="163.8" y="78.4">B4_L87P</text>
<text x="163.8" y="80.2">B4_L87N</text>
<text x="163.8" y="82.1">B4_L88P</text>
<text x="163.8" y="83.9">B4_L88N</text>
<text x="80.4" y="85.8">B3_L64P</text>
<text x="80.4" y="87.6">B3_L64N</text>
<text x="80.4" y="89.5">B3_L65P</text>
<text x="163.8" y="85.8">B4_L89P</text>
<text x="163.8" y="87.6">B4_L89N</text>
<text x="163.8" y="89.5">B4_L90P</text>
<text x="80.4" y="91.4">B3_L65N</text>
<text x="80.4" y="93.2">B3_L66P</text>
<text x="80.4" y="95.1">B3_L66N</text>
<text x="163.8" y="91.4">B4_L90N</text>
<text x="163.8" y="93.2">B4_L91P</text>
<text x="163.8" y="95.1">B4_L91N</text>
<text x="80.4" y="96.9">B3_L67P</text>
<text x="80.4" y="98.8">B3_L67N</text>
<text x="80.4" y="100.6">B3_IO_3</text>
<text x="163.8" y="96.9">B4_L92P</text>
<text x="163.8" y="98.8">B4_L92N</text>
<text x="163.8" y="100.6">B4_VREFN0</text>
<text x="80.4" y="102.5">B3_VREFN0</text>
<text x="80.4" y="104.4">B3_L68P</text>
<text x="80.4" y="106.2">B3_L68N</text>
<text x="163.8" y="102.5">B4_IO_1</text>
<text x="163.8" y="104.4">B4_L93P</text>
<text x="163.8" y="106.2">B4_L93N</text>
<text x="80.4" y="111.8">B3_L70P</text>
<text x="80.4" y="109.9">B3_L69N</text>
<text x="80.4" y="108">B3_L69P</text>
<text x="80.4" y="113.6">B3_L70N</text>
<text x="163.8" y="108">B4_L94P</text>
<text x="163.8" y="109.9">B4_L94N</text>
<text x="163.8" y="111.8">B4_L95P</text>
<text x="163.8" y="113.6">B4_L95N</text>
<text x="80.4" y="115.4">B3_L71P</text>
<text x="80.4" y="117.3">B3_L71N</text>
<text x="80.4" y="119.2">B3_L72P</text>
<text x="163.8" y="115.4">B4_L96P/CDPCLK6</text>
<text x="163.8" y="117.3">B4_L96N</text>
<text x="163.8" y="119.2">B4_L97P</text>
<text x="80.4" y="121">B3_L72N</text>
<text x="80.4" y="122.9">B3_L73P/DPCLK10</text>
<text x="80.4" y="124.7">B3_L73N</text>
<text x="163.8" y="121">B4_L97N</text>
<text x="163.8" y="122.9">B4_L98P</text>
<text x="163.8" y="124.7">B4_L98N</text>
<text x="80.4" y="126.6">CLK11</text>
<text x="80.4" y="128.4">CLK10</text>
<text x="163.8" y="126.6">B4_L99P</text>
<text x="163.8" y="128.4">B4_L99N</text>
<text x="163.8" y="130.3">GNDA_PLL2</text>
<text x="163.8" y="132.2">VCCA_PLL2</text>
</g>
<g font-size="1.3">
<text x="35" y="6.7">5</text>
<text x="90.6" y="6.7">4</text>
<text x="146.2" y="6.7">3</text>
<text x="201.8" y="6.7">2</text>
<text x="257.5" y="6.7">1</text>
<text x="5.8" y="30.4">D</text>
<text x="285.7" y="30.4">D</text>
<text x="5.8" y="74.4">C</text>
<text x="285.7" y="74.4">C</text>
<text x="5.8" y="118.4">B</text>
<text x="285.7" y="118.4">B</text>
<text x="5.8" y="162.4">A</text>
<text x="285.7" y="162.4">A</text>
<text x="35" y="184.7">5</text>
<text x="90.6" y="184.7">4</text>
<text x="146.2" y="184.7">3</text>
<text x="201.8" y="184.7">2</text>
<text x="257.5" y="184.7">1</text>
</g>
</svg>
